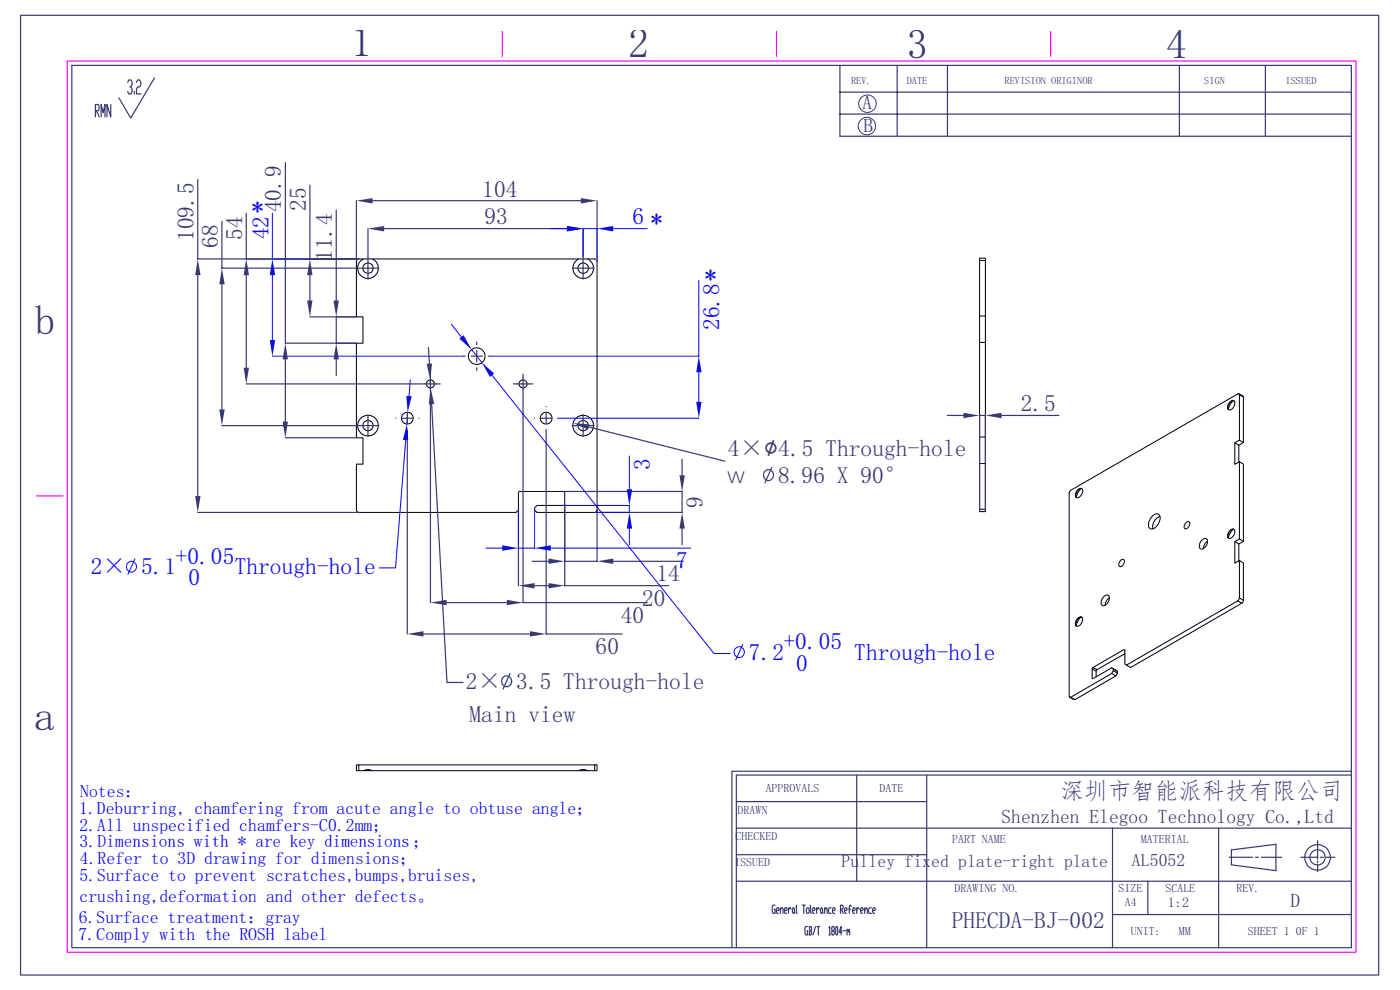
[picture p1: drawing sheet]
<svg xmlns="http://www.w3.org/2000/svg" width="297mm" height="210mm" viewBox="0 0 297 210" stroke-linecap="round" stroke-linejoin="round" font-family="sans-serif">
<path d="M14.3 12.9h273.4v189.1h-273.4zM106.6 6.7v5.3M164.7 6.7v5.3M222.9 6.7v5.3M7.7 105.2h5.7" fill="none" stroke="#f0f" stroke-width=".25"/>
<g fill="none" stroke="#393972" stroke-width=".25">
<path d="M4.4 3.2h288.1v203.6h-288.1zM15.2 13.9h271.5v187.1h-271.5zM27.1 17.5l.2-.5h.5l.2 .5v.4l-.2 .5h-.2M27.8 18.4l.2 .5v.5l-.2 .5h-.5l-.2-.5M28.5 19.4v.5M29 17.5l.2-.5h.4l.3 .5v.4l-.3 .5h-.4l-.2 .5v1h.9M32.8 16.5l-5.1 8.5-2.5-4.2M178.2 13.9v15h108.5M178.2 19.5h108.5M190.3 13.9v15M201 13.9v15M250.2 13.9v15"/>
<path d="M268.4 13.9v15M20.2 23.5h.7l.1-.4-.1-.9h-.7v2.6M20.4 23.5l.6 1.3M21.5 24.8v-2.6l.4 1.7 .4-1.7v2.6M23.5 22.2v2.6l-.8-2.6v2.6M178.2 24.2h108.5M78.1 48.5v6M81.5 48.5h38.8M123.7 48.5v6M156.2 175.7h130.5M156.2 170h40.4M181.7 164.4v22.5"/>
<path d="M196.6 164.4v36.6M236 175.7v25.3M258.5 175.7v25.3M279.5 178.3v3.9M286.7 163.6h-131.4v37.4M286.7 164.4h-130.5v36.6M156.2 186.9h130.5M156.2 181.3h40.4M164.4 192h-.4l-.2 .3v1.1l.2 .3h.4v-.8h-.1M164.7 193.2h.4l.2-.3-.2-.3h-.3l-.1 .3v.5l.1 .3h.3M165.5 193.2l.3-.6h.2l.1 1.1M165.5 192.6v1.1"/>
<path d="M166.4 193.2h.4l.2-.3-.2-.3h-.3l-.1 .3 .1 .8h.3M167.3 192.6v1.1M167.8 192.9l-.1-.3h-.2l-.2 .6M168.2 192.6h.2l.1 .3-.1 .8h-.2l-.1-.3zM168.5 193.4l.2 .3M169 192l.1 1.7M170.2 192h.6M170.5 192v1.7M171.2 192.6h.3l.2 .3v.5l-.2 .3h-.3l-.1-.3v-.5zM171.3 196.5h-.4l-.1 .3 .1 1.5h.4v-.9h-.1M171.6 196.5h.4l.2 .3-.2 .6M171.7 197.4h.3l.2 .6-.2 .3h-.4"/>
<path d="M171.7 196.5v1.8M171.9 192v1.4l.2 .3M172.3 193.2h.5l.1-.3-.1-.3h-.3l-.2 .3v.5l.2 .3h.3M173 196.5l-.5 1.8M173.2 192.6v1.1M173.3 196.5h.6M173.6 196.5v1.8M173.8 192.9l-.1-.3h-.2l-.3 .6M174.2 192.6l.3 .3v.5l-.2 .3-.2-.3zM174.5 193.4l.1 .3M174.9 193.2l.4-.6 .2 1.1M174.9 192.6v1.1"/>
<path d="M175.9 196.8l.1-.3v1.8M175.9 198.3h.2M176.3 192.6h-.4l-.1 .3 .1 .8h.4M176.6 197.4l-.2-.6 .2-.3h.3l.1 .6-.1 .3h-.3l-.2 .3 .2 .6h.3l.1-.3-.1-.6M176.6 193.2h.4l.2-.3-.2-.3h-.3l-.1 .3 .1 .8h.3M177.4 196.5h.2l.1 .3-.1 1.5h-.2l-.1-.3zM178.3 192.9h.4l.2-.3-.2-.6h-.4v1.7M178.5 192.9l.4 .8M178.6 197.7h-.6l.4-1.2v1.8M178.9 197.4h.5M179.2 193.2h.4l.1-.3-.1-.3h-.3l-.1 .3v.5l.1 .3h.3M179.7 197.4l.1-.3 .2 .6"/>
<path d="M179.7 197.1v1.2M180 197.4l.1-.3 .2 1.2M180 192.9h.5M180.6 192.3l-.1-.3h-.2l-.1 1.7M180.9 193.2h.4l.1-.3-.1-.3h-.3l-.1 .3 .1 .8h.3M181.7 192.6v1.1M182.3 192.9l-.1-.3h-.2l-.3 .6M182.6 193.2h.4l.1-.3-.1-.3h-.3l-.1 .3 .1 .8h.3M183.4 193.2l.5-.6 .1 1.1M183.4 192.6v1.1M184.9 192.6h-.5l-.1 .3 .1 .8h.5M185.1 193.2h.4l.2-.3-.2-.3h-.2l-.2 .3v.5l.2 .3h.2"/>
<path d="M236 194h50.7M243.5 186.9v7.1M260.8 181.8h4.9M261.2 180.3l9.5-1.2v5.6l-9.5-1.2zM266.4 181.8h.6M267.6 181.8h4.3M276 181.8h3.5M279.5 182.6v.4M279.5 183.4v1.5M280.1 181.8h.7M281.3 181.8h1.9"/>
<circle cx="279.5" cy="181.9" r="1.63"/>
<circle cx="279.5" cy="181.9" r="2.72"/>
</g>
<g fill="none" stroke="#393972" stroke-width=".21">
<circle cx="183.9" cy="26.7" r="1.86"/>
<circle cx="184" cy="22" r="1.86"/>
</g>
<g fill="none" stroke="#000" stroke-width=".21">
<path d="M76.6 55.3l.5-.4h.5a2.13 2.13 0 0 1 2.7 1.8 2.13 2.13 0 0 1-2.2 2.4 2.18 2.18 0 0 1-2.1-1.4 2.18 2.18 0 0 1 .6-2.4zM77.1 54.9l-1.2 .1-.3 .4v11.8h1.4v5.6h-1.4v20.1h1.4v5.6h-1.4l.1 9.9 .4 .3h33.4l.5-.5v-3.9h9.5l.3 .2-.1 2.6-5.8 .1-.5 .5v.5l.5 .5h12.3l.2-.1 .3-.4v-52.8l-.3-.4-1.7-.1M79 54.9h43.7M122.3 55.3l.4-.4h.5a2.14 2.14 0 0 1 2.8 2.1 2.14 2.14 0 0 1-2.9 2 2.17 2.17 0 0 1-.8-3.7zM261 85.2a.56 .56 0 0 1 .7-.2 .56 .56 0 0 1 .3 .8 1.17 1.17 0 0 1-1.4 1.1 1.2 1.2 0 0 1 .4-1.7zM261.6 85l-.7 1-.3 .8M261.8 85a1.32 1.32 0 0 0-1.1 1.9M262 93.9l.8 .5v3.6M262.8 83.5l.9 .5 .1 .2M262.9 83.8v-.2h-.3l-35.7 20.7-.1 43.4 .2 .2h.2M262.9 83.8v9.6l-.9 .5v4.6l.9-.6v16.4l-.9 .6v4.5l.9-.5v8M262.9 97.9l.9 .6v16.3l-.9-.5"/>
<path d="M262.9 83.8l.9 .4v9.7l-1 .5M262.9 93.4l.9 .5M228.7 103.8a.61 .61 0 0 1 .9-.1 .61 .61 0 0 1 0 .9 .96 .96 0 0 1-1.4 .8l-.1-.6zM229.3 103.7l-.7 .9-.3 .8M229.5 103.7a1.32 1.32 0 0 0-1.1 1.9M237.8 118.8a.48 .48 0 0 1 .7 0 .48 .48 0 0 1-.1 .7 .59 .59 0 0 1-.4 .6 .59 .59 0 0 1-.7-.2l.2-.7zM244.5 109.5a.88 .88 0 0 1 1.1-.5 .88 .88 0 0 1 .5 1.2 2.05 2.05 0 0 1-2 2 1.54 1.54 0 0 1 0-2.2zM246.1 109.5a2.45 2.45 0 0 0-1.5 2.7M251.7 110.8a.48 .48 0 0 1 .7 0 .48 .48 0 0 1-.1 .7l-.2 .4a.48 .48 0 0 1-.7 .2 .48 .48 0 0 1-.2-.7zM255.1 114.4a.61 .61 0 0 1 .9-.1 .61 .61 0 0 1 .2 .8 1.49 1.49 0 0 1-1.5 1.3 1.33 1.33 0 0 1 .4-2zM256.2 114.8l-.5 .4-.4 1.2M261 112.5a.56 .56 0 0 1 .7-.2 .56 .56 0 0 1 .3 .7 1.14 1.14 0 0 1-1.5 1.1l-.1-.7z"/>
<path d="M261.6 112.3l-.4 .5-.6 1.2M261.8 112.3a1.32 1.32 0 0 0-1.1 1.9M262 114.9l.8 .5v3.6M262.9 118.9l.9 .5v7.9M263.8 114.8l-1 .6M228.7 131.1a.61 .61 0 0 1 .9-.1 .61 .61 0 0 1 0 .9 .96 .96 0 0 1-1.4 .8v-.9zM229.3 130.9l-.8 1.1-.2 .7M229.5 130.9a1.32 1.32 0 0 0-1.1 1.9M234.3 126.4a.61 .61 0 0 1 .8-.1 .61 .61 0 0 1 .2 .8 1.49 1.49 0 0 1-1.4 1.4 1.33 1.33 0 0 1 .4-2.1zM235.3 126.8l-.4 .4-.5 1.2M238.6 138.7l-5.9 3.4-.8-.5M262.6 127.5l-23.6 13.6-.4-.2-.1-3.2-6.6 3.9-.2 .3 .1 2.1 4-2.3 .4 .2v.4l-.4 .6-8.6 5"/>
<path d="M262.6 127.5l.8 .5M262.9 126.9l-.3 .6M262.9 126.9l.9 .4M263.4 128l-23.5 13.6-.9-.5M263.8 127.3l-.4 .7M226.9 147.9l1.1 .5M231.7 141.9l.8 .5v1.2M232.7 142.1l-.2 .3M235.8 141.7l1.3 .7M235.8 142.9l.9 .5M236.2 142.3l.9 .5-.4 .6M236.2 141.9l.9 .5v.4"/>
<path d="M236.7 143.4l-8.7 5-.8-.5"/>
<circle cx="78.1" cy="56.9" r="1.1"/>
<circle cx="123.7" cy="56.9" r="1.12"/>
<circle cx="101.1" cy="75.5" r="1.77"/>
<circle cx="78.1" cy="90.3" r="2.2"/>
<circle cx="78.1" cy="90.3" r="1.09"/>
<circle cx="86.4" cy="88.7" r="1.27"/>
<circle cx="91.3" cy="81.4" r=".85"/>
<circle cx="111" cy="81.4" r=".85"/>
<circle cx="115.8" cy="88.7" r="1.25"/>
<circle cx="123.7" cy="90.3" r="2.2"/>
<circle cx="123.7" cy="90.3" r="1.11"/>
</g>
<path d="M238.5 137.8l.1 .1M231.7 143.9l.2 .1" fill="none" stroke="#f00" stroke-width=".21"/>
<g fill="#393972">
<path d="M78.1 48.5l3.4-.6v1.2z"/>
<path d="M120.3 47.9l3.4 .6-3.4 .6z"/>
</g>
<path d="M75.6 42.6v12.8M79 42.6h44.2M126.7 42.6v12.8" fill="none" stroke="#393972" stroke-width=".25"/>
<g fill="#393972">
<path d="M75.6 42.6l3.4-.6v1.2z"/>
<path d="M123.2 42l3.5 .6-3.5 .6z"/>
</g>
<path d="M42 38.1v16.8h34M42 58.4v46.8M42 108.7h34" fill="none" stroke="#393972" stroke-width=".25"/>
<g fill="#393972">
<path d="M41.4 105.2h1.1l-.5 3.5z"/>
<path d="M42 54.9l.5 3.5h-1.1z"/>
</g>
<path d="M47.1 46.9v10h28.6M47.1 60.3v26.6M47.1 90.3h28.6" fill="none" stroke="#393972" stroke-width=".25"/>
<g fill="#393972">
<path d="M46.5 86.9h1.2l-.6 3.4z"/>
<path d="M47.1 56.9l.6 3.4h-1.2z"/>
</g>
<path d="M91.3 83.6v44.2M111 83.6v44.2h26.3M94.7 127.8h12.8" fill="none" stroke="#393972" stroke-width=".25"/>
<g fill="#393972">
<path d="M91.3 127.8l3.4-.6v1.2z"/>
<path d="M107.5 127.2l3.5 .6-3.5 .6z"/>
</g>
<path d="M86.4 91.3v43.2M115.9 91.3v43.2h16.1M89.8 134.5h22.6" fill="none" stroke="#393972" stroke-width=".25"/>
<g fill="#393972">
<path d="M86.4 134.5l3.4-.6v1.1z"/>
<path d="M112.4 133.9l3.5 .6-3.5 .5z"/>
</g>
<path d="M148.3 59.5v16h-44.1M148.3 79v6.2M118.4 88.7h29.9" fill="none" stroke="#00f" stroke-width=".21"/>
<g fill="#00f">
<path d="M147.7 85.2h1.1l-.5 3.5z"/>
<path d="M148.3 75.5l.5 3.5h-1.1z"/>
</g>
<path d="M116.8 48.5h3.5M123.7 54.5v-6h3v6.9M130.1 48.5h7.2" fill="none" stroke="#00f" stroke-width=".21"/>
<g fill="#00f">
<path d="M120.3 47.9l3.4 .6-3.4 .6z"/>
<path d="M126.7 48.5l3.4-.6v1.2z"/>
</g>
<path d="M57.8 45.2v9.7h18.2M57.8 58.4v13.7M57.8 75.5h40.3" fill="none" stroke="#00f" stroke-width=".21"/>
<g fill="#00f">
<path d="M57.2 72.1h1.2l-.6 3.4z"/>
<path d="M57.8 54.9l.6 3.5h-1.2z"/>
</g>
<path d="M52.2 45.2v9.7h23.8M52.2 58.4v19.6M52.2 81.4h37" fill="none" stroke="#393972" stroke-width=".25"/>
<g fill="#393972">
<path d="M51.7 78h1.1l-.6 3.4z"/>
<path d="M52.2 54.9l.6 3.5h-1.1z"/>
</g>
<path d="M71.3 44.6v19.1M71.3 76.2v3.5M75.6 67.2h-4.3v5.6h4.3" fill="none" stroke="#393972" stroke-width=".25"/>
<g fill="#393972">
<path d="M71.3 72.8l.6 3.4h-1.2z"/>
<path d="M70.7 63.7h1.2l-.6 3.5z"/>
</g>
<path d="M65.7 39.3v15.6h10.3M65.7 58.4v5.3M65.7 67.2h9.9" fill="none" stroke="#393972" stroke-width=".25"/>
<g fill="#393972">
<path d="M65.2 63.7h1.1l-.6 3.5z"/>
<path d="M65.7 54.9l.6 3.5h-1.1z"/>
</g>
<path d="M60.5 34.5v38.3h15.1M60.5 76.2v13.2M60.5 92.9h15.1" fill="none" stroke="#393972" stroke-width=".25"/>
<g fill="#393972">
<path d="M59.9 89.4h1.2l-.6 3.5z"/>
<path d="M60.5 72.8l.6 3.4h-1.2z"/>
</g>
<path d="M110 108.2v16M119.8 107v17.2h22.1M113.4 124.2h3" fill="none" stroke="#393972" stroke-width=".25"/>
<g fill="#393972">
<path d="M110 124.2l3.4-.5v1.1z"/>
<path d="M116.4 123.7l3.4 .5-3.4 .6z"/>
</g>
<path d="M112.9 119.1h3.5M119.8 107v12.1h6.9v-10.9M130.1 119.1h14.8" fill="none" stroke="#393972" stroke-width=".25"/>
<g fill="#393972">
<path d="M116.4 118.5l3.4 .6-3.4 .5z"/>
<path d="M126.7 119.1l3.4-.6v1.1z"/>
</g>
<path d="M103.1 116.3h3.5M113.4 107.8v8.5h-3.4v-8.1M116.8 116.3h29.8" fill="none" stroke="#00f" stroke-width=".21"/>
<g fill="#00f">
<path d="M106.6 115.7l3.4 .6-3.4 .5z"/>
<path d="M113.4 116.3l3.4-.6v1.1z"/>
</g>
<path d="M144.7 97.4v3.4M119.6 104.3h25.1v4.4h-18.5M144.7 112.1v3.5" fill="none" stroke="#393972" stroke-width=".25"/>
<g fill="#393972">
<path d="M144.1 100.8h1.2l-.6 3.5z"/>
<path d="M144.7 108.7l.6 3.4h-1.2z"/>
</g>
<path d="M133.5 96.7v7.1M119.6 107.2h13.9v1.5h-7.3M133.5 112.1v3.5" fill="none" stroke="#00f" stroke-width=".21"/>
<g fill="#00f">
<path d="M133.5 108.7l.6 3.4h-1.1z"/>
<path d="M133 103.8h1.1l-.6 3.4z"/>
</g>
<g fill="none" stroke="#393972" stroke-width=".25">
<path d="M124.9 90.6l28.9 7.2M163.7 99.1l-1.4 3.3"/>
<circle cx="163" cy="100.7" r="1.12"/>
</g>
<path d="M121.6 89.7l3.5 .3-.3 1.1z" fill="#393972"/>
<g fill="none" stroke="#00f" stroke-width=".21">
<path d="M95.8 68.8l2.1 2.7M100 74.2l2.2 2.7M104.4 79.6l47.1 59h3.4M157.6 136.7l-1.5 3.3"/>
<circle cx="156.8" cy="138.3" r="1.15"/>
</g>
<g fill="#00f">
<path d="M97.5 71.8l.8-.7 1.7 3.1z"/>
<path d="M102.2 76.9l2.6 2.3-.9 .8z"/>
</g>
<g fill="none" stroke="#393972" stroke-width=".25">
<path d="M90.9 73.7l.2 3.5M91.3 80.6l.1 1.7M91.6 85.7l3.2 59.1h3.5M108.2 142.9l-1.5 3.3"/>
<circle cx="107.5" cy="144.5" r="1.13"/>
</g>
<g fill="#393972">
<path d="M90.5 77.2l1.2-.1-.4 3.5z"/>
<path d="M91.4 82.3l.7 3.4-1.1 .1z"/>
</g>
<g fill="none" stroke="#00f" stroke-width=".21">
<path d="M86.1 93.4l-2.2 27.1h-3.4M86.5 87.4l-.2 2.5M87 80.6l-.2 3.4M28.6 118.6l-1.5 3.2"/>
<circle cx="27.9" cy="120.2" r="1.13"/>
</g>
<g fill="#00f">
<path d="M86.2 84l1.1 .1-.8 3.3z"/>
<path d="M86.3 89.9l.3 3.5-1.1-.1z"/>
</g>
<g fill="none" stroke="#393972" stroke-width=".25">
<path d="M78.1 54.6v2.3h-2.4M80.4 56.9h-2.3v2.3M123.7 54.6v2.3h-2.3M126.1 56.9h-2.4v2.3M91.3 79.4v2h-2.1M98.1 75.5h.6M101.1 74.3v1.2h-1.2M101.1 72.5v.6M101.1 78v.6M102.4 75.5h-1.3v1.3M103.6 75.5h.5M111 79.4v2h-2.1"/>
<path d="M78.1 88v2.3h-2.4M80.4 90.3h-2.3v2.3M83.9 88.7h.1M86.4 87.5v1.2h-1.2M86.4 86.2v.1M86.4 91.1v.1M87.6 88.7h-1.2v1.2M88.9 88.7h.1M93.4 81.4h-2.1v2.1M113 81.4h-2v2.1M113.4 88.7h.1M115.9 87.5v1.2h-1.3"/>
<path d="M115.9 86.2v.1M115.9 91.1v.1M117.1 88.7h-1.2v1.2M118.3 88.7h.1M123.7 88v2.3h-2.3M126.1 90.3h-2.4v2.3M201 88.1h3.4M212.5 88.1h12.1M207.8 108.4v-20.3h1.2v20.3"/>
</g>
<path d="M207.8 55.3h1.2v11.7h-1.2zM207.8 55.3v-.5h1.2v.5M207.8 72.6h1.2v20.1h-1.2zM207.8 67v5.6M209 67v5.6M207.8 92.7v15.8h1.2v-.5M207.8 98.3h1.2v9.7M209 92.7v5.6M207.8 108h1.2" fill="none" stroke="#000" stroke-width=".21"/>
<g fill="#393972">
<path d="M204.4 87.6l3.4 .5-3.4 .6z"/>
<path d="M209 88.1l3.5-.5v1.1z"/>
</g>
<path d="M76.1 162.2h-.5v1.3h.5M77.1 163.5a1.99 1.99 0 0 1 1.9 0zM79 163.5h43.7a2.07 2.07 0 0 1 2 0M122.7 163.5h3.5M126.2 162.2h.5v1.3h-.5zM126.2 162.2h-50.1v1.3h1" fill="none" stroke="#000" stroke-width=".21"/>
<g font-size="8.8" fill="#393972">
<text x="74.5" y="11.9">1</text>
<text x="133.3" y="12.2">2</text>
<text x="192.4" y="12.2">3</text>
<text x="247.4" y="12.3">4</text>
<text x="7.4" y="70.9">b</text>
<text x="7.2" y="154.8">a</text>
</g>
<g font-size="5" fill="#393972">
<text x="102.3" y="41.7">104</text>
<text x="59.6" y="45.1" transform="rotate(-90 59.6 45.1)">40.9</text>
<text x="64.9" y="44.8" transform="rotate(-90 64.9 44.8)">25</text>
<text x="102.8" y="47.6">93</text>
<text x="41.1" y="51.2" transform="rotate(-90 41.1 51.2)">109.5</text>
<text x="46.2" y="52.5" transform="rotate(-90 46.2 52.5)">68</text>
<text x="51.4" y="50.9" transform="rotate(-90 51.4 50.9)">54</text>
<text x="70.4" y="55.3" transform="rotate(-90 70.4 55.3)">11.4</text>
<text x="216.5" y="87.2">2.5</text>
<text x="154.4" y="96.6">4×∅4.5 Through-hole</text>
<text x="149" y="107.7" transform="rotate(-90 149 107.7)">9</text>
<text x="139.3" y="123.3">14</text>
<text x="136.2" y="128.6">20</text>
<text x="131.7" y="132.1">40</text>
<text x="126.4" y="138.8">60</text>
<text x="98.8" y="146.2">2× 3.5 Through-hole</text>
<text x="99.6" y="153.1">Main view</text>
<text x="225" y="169.4">深圳市智能派科技有限公司</text>
<text x="201.9" y="196.9">PHECDA-BJ-002</text>
</g>
<g font-size="5" fill="#00f">
<text x="53.3" y="45.6">*</text>
<text x="134.2" y="47.6">6 *</text>
<text x="56.9" y="50.8" transform="rotate(-90 56.9 50.8)">42</text>
<text x="149.5" y="60.1">*</text>
<text x="152.6" y="70" transform="rotate(-90 152.6 70)">26.8</text>
<text x="137.8" y="99.8" transform="rotate(-90 137.8 99.8)">3</text>
<text x="37.3" y="119.5">+0.05</text>
<text x="19.3" y="121.8">2× 5.1</text>
<text x="40" y="124.1">0</text>
<text x="49.8" y="121.8">Through-hole</text>
<text x="143.5" y="120.5">7</text>
<text x="166.2" y="137.7">+0.05</text>
<text x="158.9" y="140">7.2</text>
<text x="168.9" y="142.3">0</text>
<text x="181.2" y="140">Through-hole</text>
</g>
<text font-size="4.6" fill="#393972" x="154.3" y="102.4">⌵ 8.96 X 90°</text>
<g font-size="4.1" fill="#393972">
<text x="183" y="23.1">A</text>
<text x="183.2" y="28.1">B</text>
<text x="212.5" y="174.6">Shenzhen Elegoo Technology Co.,Ltd</text>
<text x="273.8" y="192.3">D</text>
</g>
<g font-size="3.8" fill="#00f">
<text x="16.8" y="172.6">1.Deburring, chamfering from acute angle to obtuse angle；</text>
<text x="17" y="169">Notes：</text>
<text x="16.8" y="176.2">2.All unspecified chamfers-C0.2mm；</text>
<text x="16.8" y="179.7">3.Dimensions with * are key dimensions；</text>
<text x="16.9" y="183.3">4.Refer to 3D drawing for dimensions；</text>
<text x="16.8" y="186.9">5.Surface to prevent scratches,bumps,bruises,</text>
<text x="16.8" y="191.3">crushing,deformation and other defects。</text>
<text x="16.7" y="195.8">6.Surface treatment：gray</text>
<text x="16.7" y="199.4">7.Comply with the ROSH label</text>
</g>
<g font-size="3.8" fill="#393972">
<text x="178.5" y="184">Pu</text>
<text x="182.3" y="184">lley fix</text>
<text x="197.6" y="184">ed plate-right plate</text>
<text x="240.1" y="183.7">AL5052</text>
</g>
<text font-size="3" fill="#393972" x="247.8" y="192.4">1:2</text>
<g font-size="2.5" fill="#393972">
<text x="156.5" y="172.7">DRAWN</text>
<text x="162.4" y="168.1">APPROVALS</text>
<text x="186.6" y="168.1">DATE</text>
<text x="156" y="178.2">CHECKED</text>
<text x="202" y="178.8">PART NAME</text>
<text x="242" y="178.8">MATERIAL</text>
<text x="155.8" y="183.7">ISSUED</text>
<text x="202.5" y="189.3">DRAWING NO.</text>
<text x="237.3" y="189.3">SIZE</text>
<text x="247.2" y="189.3">SCALE</text>
<text x="262.3" y="189.3">REV.</text>
<text x="238.6" y="192.3">A4</text>
<text x="239.9" y="198.3">UNIT:</text>
<text x="250.1" y="198.3">MM</text>
<text x="264.8" y="198.3">SHEET 1</text>
<text x="274.9" y="198.3">0F 1</text>
</g>
<g font-size="2.2" fill="#393972">
<text x="180.6" y="17.8">REV.</text>
<text x="192.4" y="17.8">DATE</text>
<text x="213.1" y="17.8">REVISION ORIGINOR</text>
<text x="255.5" y="17.8">SIGN</text>
<text x="272.7" y="17.8">ISSUED</text>
</g>
</svg>
